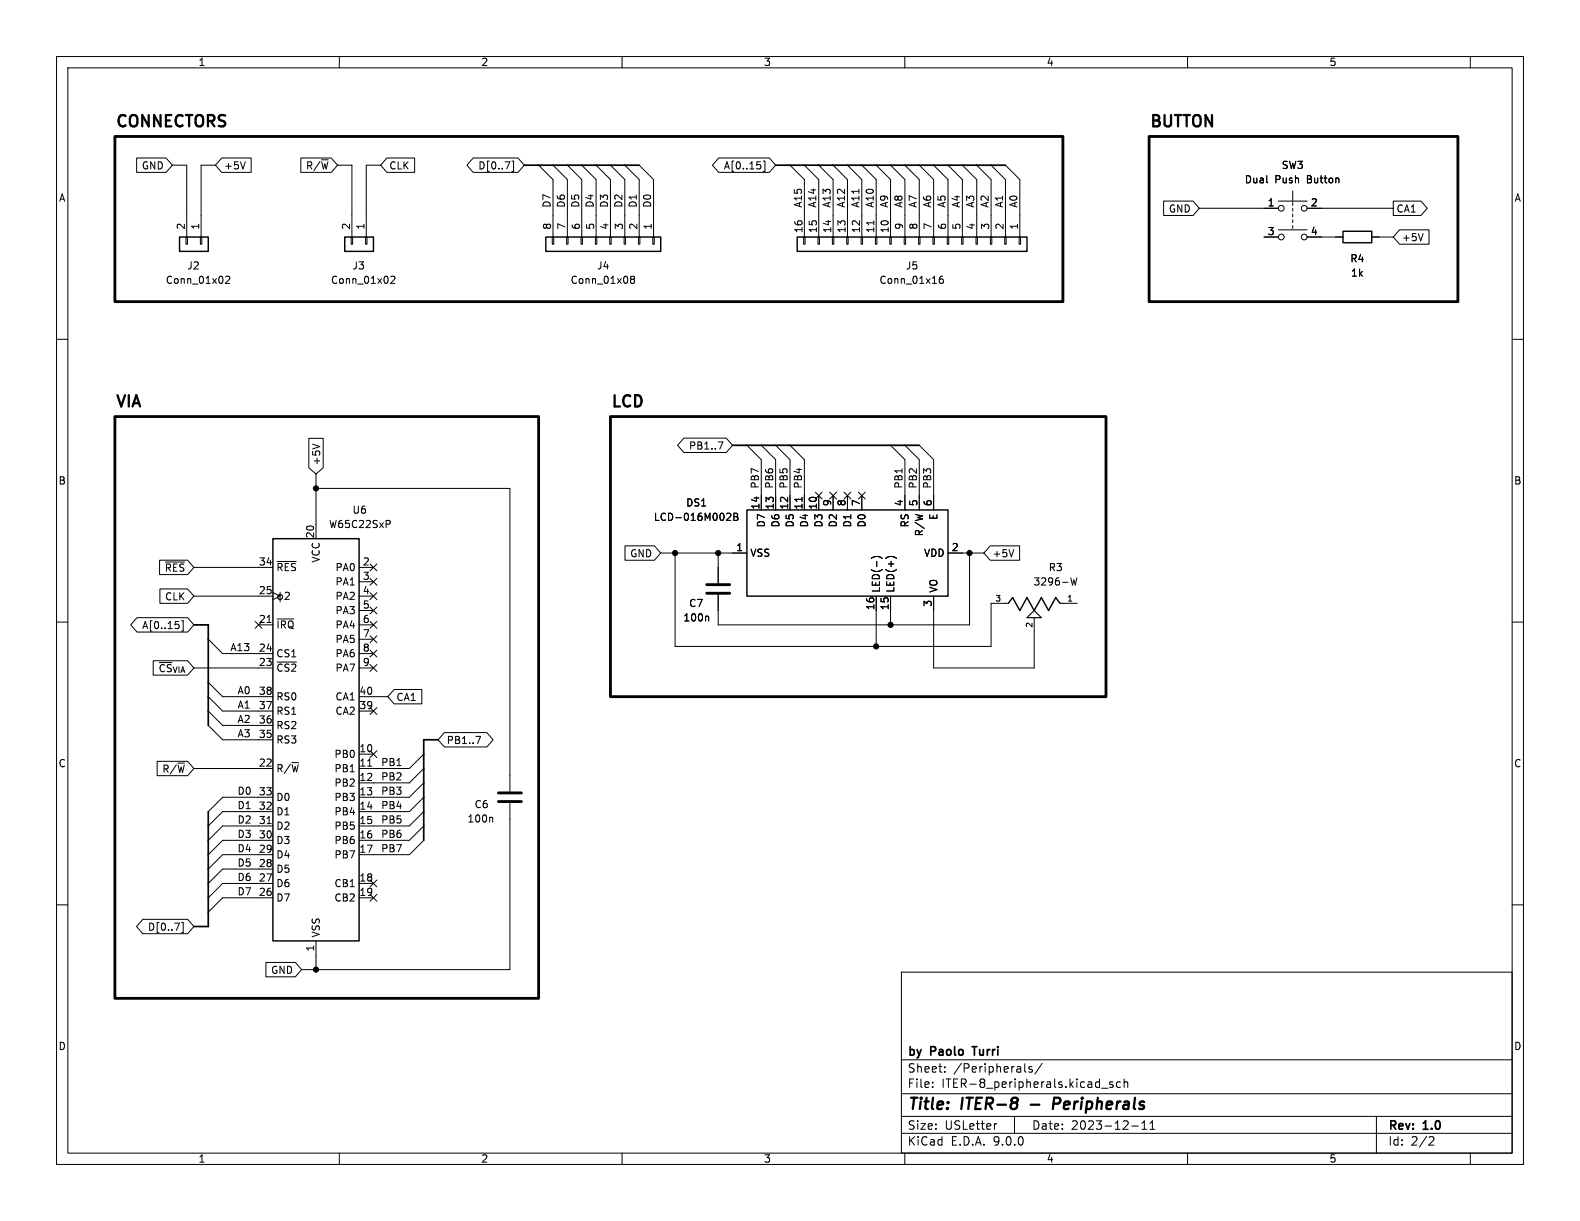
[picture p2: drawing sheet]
<svg xmlns="http://www.w3.org/2000/svg" width="279mm" height="216mm" viewBox="0 0 279 216" stroke-linecap="round" stroke-linejoin="round" font-family="sans-serif">
<g fill="none" stroke="#000" stroke-width=".18">
<path d="M10 10h259.4v195.9h-259.4zM12 12h255.4v191.9h-255.4zM60 10v2M110 10v2M160 10v2M210 10v2M260 10v2M24.2 27.9h5.2l1.1 1.3-1.1 1.3h-5.2zM30.5 29.2h2.5v12.7M38.1 29.2h-2.5v12.7M39.2 27.9h5.2v2.6h-5.2l-1.1-1.3zM43.4 28.6l-.4 1.3"/>
<path d="M53.2 27.9h5.4l1.1 1.3-1.1 1.3h-5.4zM59.7 29.2h2.5v12.7M67.3 29.2h-2.5v12.7M68.4 27.9h4.9v2.6h-4.9l-1.1-1.3zM83.7 27.9h7.9l1.1 1.3-1.1 1.3h-7.9l-1.1-1.3zM90.5 28.5h.3v1.8h-.3M95.2 29.2l2.6 2.6v10.1M97.8 29.2l2.5 2.6v10.1M100.3 29.2l2.6 2.6v10.1M102.9 29.2l2.5 2.6v10.1M105.4 29.2l2.5 2.6v10.1M107.9 29.2l2.6 2.6v10.1"/>
<path d="M110.5 29.2l2.5 2.6v10.1M113 29.2l2.6 2.6v10.1M127.1 27.9h8.9l1.2 1.3-1.2 1.3h-8.9l-1.1-1.3zM134.5 29.2v.6M135 28.5h.3v1.8h-.3M139.7 29.2l2.5 2.6v10.1M142.2 29.2l2.6 2.6v10.1M144.8 29.2l2.5 2.6v10.1M147.3 29.2l2.6 2.6v10.1M149.9 29.2l2.5 2.6v10.1M152.4 29.2l2.5 2.6v10.1M154.5 39v.8"/>
<path d="M154.9 29.2l2.6 2.6v10.1M157.5 29.2l2.5 2.6v10.1M160 29.2l2.6 2.6v10.1M162.6 29.2l2.5 2.6v10.1M165.1 29.2l2.5 2.6v10.1M167.6 29.2l2.6 2.6v10.1M170.2 29.2l2.5 2.6v10.1M172.7 29.2l2.6 2.6v10.1M175.3 29.2l2.5 2.6v10.1M177.8 29.2l2.5 2.6v10.1M205.8 35.6h5.2l1.1 1.2-1.1 1.3h-5.2zM212.1 36.8h14"/>
<path d="M224.1 32.3h.1M226.1 35.6h5M228.6 33.8v1.8M228.6 35.8v.5M228.6 36.8v.5M228.6 37.8v.6M228.6 38.9v.5M228.6 39.9v.5M231.1 36.8h15.3M246.4 35.6h4.9l1.1 1.2-1.1 1.3h-4.9zM32.9 41.9h.2v1.3h-.2zM35.4 41.9h.3v1.3h-.3z"/>
<path d="M39.9 49l.5-.2 .2 .4-.8 .9h.8M62.1 41.9h.3v1.3h-.3zM64.6 41.9h.3v1.3h-.3zM69.1 49l.5-.2 .2 .4-.7 .9h.7M97.7 41.9h.2v1.3h-.2zM100.2 41.9h.3v1.3h-.3zM102.7 41.9h.3v1.3h-.3zM105.3 41.9h.2v1.3h-.2zM107.8 41.9h.3v1.3h-.3zM110.4 41.9h.2v1.3h-.2zM111.7 49.4l-.2-.3 .2-.3h.3l.2 .3-.2 .3M111.7 49.4l-.2 .2v.4l.2 .1 .4-.1 .1-.1v-.3l-.2-.2"/>
<path d="M111.7 49.4h.3M112.9 41.9h.3v1.3h-.3zM115.4 41.9h.3v1.3h-.3zM142.1 41.9h.3v1.3h-.3zM144.7 41.9h.2v1.3h-.2zM147.2 41.9h.2v1.3h-.2zM149.7 41.9h.3v1.3h-.3zM152.3 41.9h.2v1.3h-.2zM154.8 41.9h.3v1.3h-.3zM157.4 41.9h.2v1.3h-.2zM159.9 41.9h.2v1.3h-.2zM162.4 41.9h.3v1.3h-.3z"/>
<path d="M165 41.9h.2v1.3h-.2zM166.7 48.8l-.4 .1a.86 .86 0 0 0 0 1.2l.5-.1v-.4l-.2-.3-.4 .1-.1 .2M167.5 41.9h.3v1.3h-.3zM170.1 41.9h.2v1.3h-.2zM172.6 41.9h.2v1.3h-.2zM175.1 41.9h.3v1.3h-.3zM177.7 41.9h.2v1.3h-.2zM180.2 41.9h.3v1.3h-.3zM223.5 41.9h2.6M226.1 40.6h5M231.1 41.9h6.4M242.6 41.9h3.8"/>
<path d="M247.5 40.6h5.2v2.6h-5.2l-1.1-1.3zM251.7 41.3l-.5 1.3M10 60h2M54.6 77.5h2.6v5.2l-1.3 1.1-1.3-1.1zM55.3 78.5l1.3 .5M120.9 77.5h7.5l1.1 1.2-1.1 1.3h-7.5l-1.1-1.3zM127 78.1h.8l-.5 1.3M132.1 78.7l2.5 2.6v8.9M134.6 78.7l2.6 2.6v8.9M137.2 78.7l2.5 2.6v8.9M139.7 78.7l2.5 2.6v8.9M157.5 78.7l2.5 2.6v8.9"/>
<path d="M160 78.7l2.6 2.6v8.9M162.6 78.7l2.5 2.6v8.9M267.4 60h2M28.2 99.1h5l1.1 1.2-1.1 1.3h-5zM29.3 99.4h3.3M49 99.3h3.4M55.9 83.8v11.5M55.9 86.4h34.3v53.6M65.4 99.7l1.2 1.2M66.6 99.7l-1.2 1.2M68.3 92h.5l.2 .3-.1 .3-.6 .1M110.5 96.5h5.2l1.1 1.3-1.1 1.3h-5.2z"/>
<path d="M116.8 97.8h15.3M119.4 97.8v16.5h55.9v-7.6h3M127 97.8v5.3M128.7 90.7l.4 .1 .1 .3-.7 .9h.7M129.8 90.7h.4l.2 .3-.2 .4 .2 .1 .1 .3-.2 .2h-.5zM129.8 91.4h.4M141.8 87.9v.8M144.2 87l1.2 1.2M144.8 87.6v2.6M145.4 87l-1.2 1.2M146.7 87l1.2 1.2M147.3 87.6v2.6"/>
<path d="M147.9 87l-1.2 1.2M149.3 87l1.2 1.2M149.9 87.6v2.6M150.5 87l-1.2 1.2M151.8 87l1.2 1.2M152.4 87.6v2.6M153 87l-1.2 1.2M154.1 98.8a1.46 1.46 0 0 1 1.9 0M156.6 98.8a1.46 1.46 0 0 1 1.9 0M167.6 97.8h6.4M171.4 97.8v12.7h-44.4v-5.3M175.1 96.5h5.2v2.6h-5.2l-1.1-1.3z"/>
<path d="M179.3 97.2l-.5 1.3M10 110h2M24.2 109.2h9l1.1 1.3-1.1 1.3h-9l-1.1-1.3zM27.1 116.8h6.1l1.1 1.3-1.1 1.3h-6.1zM28.3 104.1h4.9l1.1 1.3-1.1 1.3h-4.9zM31.6 110.5v.5M32.1 109.8h.3v1.8h-.3M34.3 100.3h14M34.3 105.4h14M34.3 118.1h14M36.8 113l2.6 2.6h8.9M45.1 109.9l1.2 1.2"/>
<path d="M45.7 110.5h2.6M46.3 109.9l-1.2 1.2M47.2 110.1h.8M48.3 104.8l1.2 .6-1.2 .6M49 109.4h2.9M49 117.1h3.4M49.5 104.7v1.7M50.4 104.8l.5-.1 .3 .4-.8 .9h.8M63.5 100.3h2.5M63.5 105.4h2.5M63.5 110.5h2.5M63.5 115.6h2.5"/>
<path d="M63.5 118.1h2.5M63.5 102.9h2.5M63.5 108h2.5M63.5 113h2.5M65.4 102.3l1.2 1.2M65.4 117.5l1.2 1.2M65.4 112.4l1.2 1.2M65.4 115l1.2 1.2M65.4 107.3l1.2 1.3M65.4 104.8l1.2 1.2M65.4 109.9l1.2 1.2M66.6 102.3l-1.2 1.2"/>
<path d="M66.6 117.5l-1.2 1.2M66.6 112.4l-1.2 1.2M66.6 115l-1.2 1.2M66.6 107.3l-1.2 1.3M66.6 104.8l-1.2 1.2M66.6 109.9l-1.2 1.2M125.1 109l.2 .1v.7M154.9 105.4v8.9M157.5 105.4v5.1M165.1 105.4v12.7h17.8v-8.9M187.5 106.7h3M189.4 102.2l.3 1.2 .2-.9 .2 .9 .3-1.2"/>
<path d="M267.4 110h2M27.8 134.6h5.4l1.1 1.3-1.1 1.3h-5.4zM34.3 135.9h14M36.8 120.7l2.6 2.5h8.9M36.8 123.2l2.6 2.5h8.9M36.8 125.7l2.6 2.6h8.9M36.8 128.3l2.6 2.5h8.9M63.5 123.2h5.1M63.5 125.7h2.5M63.5 133.4h2.5M65 135.5h.7M65.4 125.1l1.2 1.2"/>
<path d="M65.4 132.7l1.2 1.3M66.6 125.1l-1.2 1.2M66.6 132.7l-1.2 1.3M69.7 121.9h4.9v2.6h-4.9l-1.1-1.3zM74.9 133.4l-2.5 2.5h-8.9M74.9 138.4l-2.5 2.6h-8.9M74.9 135.9l-2.5 2.5h-8.9M78.6 129.5h7.5l1.1 1.3-1.1 1.3h-7.5l-1.1-1.3zM84.1 130.2h.9l-.6 1.3M47.2 145.6h.8M48.3 141h-8.9l-2.6 2.5M48.3 143.5h-8.9l-2.6 2.6"/>
<path d="M48.3 146.1h-8.9l-2.6 2.5M48.3 148.6h-8.9l-2.6 2.5M48.3 151.1h-8.9l-2.6 2.6M48.3 153.7h-8.9l-2.6 2.5M48.3 156.2h-8.9l-2.6 2.6M48.3 158.8h-8.9l-2.6 2.5M63.5 156.2h2.5M63.5 158.8h2.5M65.4 158.1l1.2 1.3M65.4 155.6l1.2 1.2M66.6 158.1l-1.2 1.3M66.6 155.6l-1.2 1.2"/>
<path d="M74.9 141l-2.5 2.5h-8.9M74.9 143.5l-2.5 2.6h-8.9M74.9 146.1l-2.5 2.5h-8.9M74.9 148.6l-2.5 2.5h-8.9M87 144.5l.1 .2v.7M90.2 142v29.5h-36.9M10 160h2M25.3 162.6h7.9l1.1 1.2-1.1 1.3h-7.9l-1.2-1.3zM32.1 163.1h.3v1.8h-.3M47 170.2h5.2l1.1 1.3-1.1 1.2h-5.2zM55.9 166.4v5.1M159.4 171.9h108v32h-108z"/>
<path d="M267.4 160h2M159.4 197.4h108M159.4 193.4h108M159.4 187.4h108M164.9 192.1v.2M164.9 191.4v.1M167.1 189.4v.2M167.1 188.7v.1M176.3 198.7l-.3 .1M179.4 197.4v3M181.2 188.1v1.3l.2 .2M182.5 188.7l-.4-.1-.2 .2 .1 .2 .5 .2v.3h-.6"/>
<path d="M184.3 188l-1.3 1.9M194.8 192.4h1.1M196.8 191.4l-.4-.1-.2 .2 .1 .2 .5 .2v.3h-.6M198.1 191.4l-.4-.1-.3 .3v.4l.2 .2h.5M198.8 191.4l.2-.1 .4 .1v.9M198.8 190.8v1.5M200.1 199.1h1.2M201.9 199.7h.9M201.9 198.6l.5-.4v1.5M203.4 199.7h.8M203.4 198.6l.4-.4v1.5M243.4 197.4v6.5"/>
<path d="M60 203.9v2M110 203.9v2M159.4 200.4h108M160 203.9v2M210 203.9v2M252.9 201l.5 .1 .2 .3-1 1.1h1M260 203.9v2"/>
<circle cx="226.6" cy="36.8" r=".51"/>
<circle cx="230.6" cy="36.8" r=".51"/>
<circle cx="226.6" cy="41.9" r=".51"/>
<circle cx="230.6" cy="41.9" r=".51"/>
<circle cx="49.5" cy="105.6" r=".44"/>
</g>
<path d="M182.3 195.3h1.5M187.2 194.1h-.8l-.2 2M187.3 195.1l-1 .1" fill="none" stroke="#000" stroke-width=".4"/>
<path d="M92.7 29.2h20.3M137.2 29.2h40.6M129.5 78.7h33.1M34.3 110.5h2.5v17.8M77.5 130.8h-2.6v17.8M36.8 143.5v20.3h-2.5M171.9 185.1h.8" fill="none" stroke="#000" stroke-width=".3"/>
<path d="M31.7 41.9h5.1v2.6h-5.1zM61 41.9h5v2.6h-5zM96.5 41.9h20.3v2.6h-20.3zM141 41.9h40.6v2.6h-40.6zM237.5 40.9h5.1v2h-5.1zM48.3 95.3h15.2v71.1h-15.2zM132.1 90.2h35.5v15.2h-35.5zM178.3 106.7l.8-1 1.2 2.3 1.3-2.3 1.3 2.3 1.2-2.3 1.3 2.3 1.3-2.3 .8 1" fill="none" stroke="#000" stroke-width=".25"/>
<path d="M125 104.9h4M125 103.4h4M88.1 141.7h4.1M88.1 140.2h4.1" fill="none" stroke="#000" stroke-width=".51"/>
<path d="M182.9 108l1.2 1.2h-2.5z" fill="none" stroke="#000" stroke-width=".2"/>
<path d="M20.3 24.1h167.7v29.2h-167.7zM203.2 24.1h54.6v29.2h-54.6zM20.3 73.7h74.9v102.8h-74.9zM107.9 73.7h87.7v49.5h-87.7z" fill="none" stroke="#000" stroke-width=".5"/>
<g fill="#000" stroke="#000" stroke-width=".18">
<circle cx="55.9" cy="86.4" r=".46"/>
<circle cx="119.4" cy="97.8" r=".46"/>
<circle cx="127" cy="97.8" r=".46"/>
<circle cx="171.4" cy="97.8" r=".46"/>
<circle cx="154.9" cy="114.3" r=".46"/>
<circle cx="157.5" cy="110.5" r=".46"/>
<circle cx="55.9" cy="171.5" r=".46"/>
</g>
<g font-size="2.8">
<text x="20.3" y="22.6">CONNECTORS</text>
<text x="203.2" y="22.6">BUTTON</text>
<text x="20.3" y="72.1">VIA</text>
<text x="107.9" y="72.1">LCD</text>
<text x="160.4" y="196.8">Title:</text>
<text x="170.1" y="196.8">ITER-8</text>
<text x="187.8" y="196.8">Peripherals</text>
</g>
<g font-size="2.1">
<text x="160.4" y="189.9">Sheet:</text>
<text x="160.4" y="187.1">by</text>
<text x="164.6" y="187.1">Paolo</text>
<text x="168.6" y="189.9">/Peripherals/</text>
<text x="172.7" y="187.1">Turri</text>
<text x="160.4" y="192.6">File:</text>
<text x="166.5" y="192.6">ITER-8_peripherals.kicad_sch</text>
<text x="160.4" y="202.8">KiCad</text>
<text x="160.4" y="200">Size:</text>
<text x="167.1" y="200">USLetter</text>
<text x="168.1" y="202.8">E.D.A.</text>
<text x="175.7" y="202.8">9.0.0</text>
<text x="182.4" y="200">Date:</text>
<text x="189.4" y="200">2023-12-11</text>
<text x="245.4" y="200.2">Rev:</text>
<text x="245.4" y="202.8">Id:</text>
<text x="249.5" y="202.8">2/2</text>
<text x="251.8" y="200.2">1.0</text>
</g>
<g font-size="1.8">
<text x="35" y="11.9">1</text>
<text x="85" y="11.9">2</text>
<text x="135" y="11.9">3</text>
<text x="185" y="11.9">4</text>
<text x="235" y="11.9">5</text>
<text x="10.3" y="35.9">A</text>
<text x="25" y="30.2">GND</text>
<text x="39.5" y="30.2">+5V</text>
<text x="54" y="30.2">R/~{W}</text>
<text x="68.7" y="30.2">CLK</text>
<text x="84.5" y="30.2">D[0..7]</text>
<text x="127.9" y="30.2">A[0..15]</text>
<text x="220" y="32.6">Dual</text>
<text x="225.4" y="32.6">Push</text>
<text x="226.6" y="30.1">SW3</text>
<text x="231.2" y="32.6">Button</text>
<text x="267.7" y="35.9">A</text>
<text x="32.8" y="40.7" transform="rotate(-90 32.8 40.7)">2</text>
<text x="35.3" y="40.7" transform="rotate(-90 35.3 40.7)">1</text>
<text x="62" y="40.7" transform="rotate(-90 62 40.7)">2</text>
<text x="64.5" y="40.7" transform="rotate(-90 64.5 40.7)">1</text>
<text x="97.4" y="36.8" transform="rotate(-90 97.4 36.8)">D7</text>
<text x="97.5" y="40.7" transform="rotate(-90 97.5 40.7)">8</text>
<text x="100" y="36.8" transform="rotate(-90 100 36.8)">D6</text>
<text x="100.1" y="40.7" transform="rotate(-90 100.1 40.7)">7</text>
<text x="102.5" y="36.8" transform="rotate(-90 102.5 36.8)">D5</text>
<text x="102.6" y="40.7" transform="rotate(-90 102.6 40.7)">6</text>
<text x="105.1" y="36.8" transform="rotate(-90 105.1 36.8)">D4</text>
<text x="105.2" y="40.7" transform="rotate(-90 105.2 40.7)">5</text>
<text x="107.6" y="36.8" transform="rotate(-90 107.6 36.8)">D3</text>
<text x="107.7" y="40.7" transform="rotate(-90 107.7 40.7)">4</text>
<text x="110.1" y="36.8" transform="rotate(-90 110.1 36.8)">D2</text>
<text x="110.2" y="40.7" transform="rotate(-90 110.2 40.7)">3</text>
<text x="112.7" y="36.8" transform="rotate(-90 112.7 36.8)">D1</text>
<text x="112.8" y="40.7" transform="rotate(-90 112.8 40.7)">2</text>
<text x="115.2" y="36.8" transform="rotate(-90 115.2 36.8)">D0</text>
<text x="115.3" y="40.7" transform="rotate(-90 115.3 40.7)">1</text>
<text x="141.9" y="36.8" transform="rotate(-90 141.9 36.8)">A15</text>
<text x="142" y="41.3" transform="rotate(-90 142 41.3)">16</text>
<text x="144.4" y="36.8" transform="rotate(-90 144.4 36.8)">A14</text>
<text x="144.5" y="41.3" transform="rotate(-90 144.5 41.3)">15</text>
<text x="147" y="36.8" transform="rotate(-90 147 36.8)">A13</text>
<text x="147.1" y="41.3" transform="rotate(-90 147.1 41.3)">14</text>
<text x="149.5" y="36.8" transform="rotate(-90 149.5 36.8)">A12</text>
<text x="149.6" y="41.3" transform="rotate(-90 149.6 41.3)">13</text>
<text x="152.1" y="36.8" transform="rotate(-90 152.1 36.8)">A11</text>
<text x="152.1" y="41.3" transform="rotate(-90 152.1 41.3)">12</text>
<text x="154.6" y="36.8" transform="rotate(-90 154.6 36.8)">A10</text>
<text x="154.7" y="41.3" transform="rotate(-90 154.7 41.3)">11</text>
<text x="157.1" y="36.8" transform="rotate(-90 157.1 36.8)">A9</text>
<text x="157.2" y="41.3" transform="rotate(-90 157.2 41.3)">10</text>
<text x="159.7" y="36.8" transform="rotate(-90 159.7 36.8)">A8</text>
<text x="159.8" y="40.7" transform="rotate(-90 159.8 40.7)">9</text>
<text x="162.2" y="36.8" transform="rotate(-90 162.2 36.8)">A7</text>
<text x="162.3" y="40.7" transform="rotate(-90 162.3 40.7)">8</text>
<text x="164.8" y="36.8" transform="rotate(-90 164.8 36.8)">A6</text>
<text x="164.8" y="40.7" transform="rotate(-90 164.8 40.7)">7</text>
<text x="167.3" y="36.8" transform="rotate(-90 167.3 36.8)">A5</text>
<text x="167.4" y="40.7" transform="rotate(-90 167.4 40.7)">6</text>
<text x="169.8" y="36.8" transform="rotate(-90 169.8 36.8)">A4</text>
<text x="169.9" y="40.7" transform="rotate(-90 169.9 40.7)">5</text>
<text x="172.4" y="36.8" transform="rotate(-90 172.4 36.8)">A3</text>
<text x="172.5" y="40.7" transform="rotate(-90 172.5 40.7)">4</text>
<text x="174.9" y="36.8" transform="rotate(-90 174.9 36.8)">A2</text>
<text x="175" y="40.7" transform="rotate(-90 175 40.7)">3</text>
<text x="177.5" y="36.8" transform="rotate(-90 177.5 36.8)">A1</text>
<text x="177.5" y="40.7" transform="rotate(-90 177.5 40.7)">2</text>
<text x="180" y="36.8" transform="rotate(-90 180 36.8)">A0</text>
<text x="180.1" y="40.7" transform="rotate(-90 180.1 40.7)">1</text>
<text x="206.6" y="37.8">GND</text>
<text x="224.1" y="36.6">1</text>
<text x="224.1" y="41.7">3</text>
<text x="231.7" y="36.6">2</text>
<text x="231.7" y="41.7">4</text>
<text x="246.9" y="37.8">CA1</text>
<text x="33" y="47.9">J2</text>
<text x="62.2" y="47.9">J3</text>
<text x="105.5" y="47.9">J4</text>
<text x="160.1" y="47.9">J5</text>
<text x="238.7" y="46.6">R4</text>
<text x="247.8" y="42.9">+5V</text>
<text x="29.2" y="50.4">Conn_01x02</text>
<text x="58.4" y="50.4">Conn_01x02</text>
<text x="100.8" y="50.4">Conn_01x08</text>
<text x="155.4" y="50.4">Conn_01x16</text>
<text x="238.8" y="49.1">1k</text>
<text x="56.8" y="82.4" transform="rotate(-90 56.8 82.4)">+5V</text>
<text x="121.7" y="79.7">PB1..7</text>
<text x="10.3" y="85.9">B</text>
<text x="121.2" y="89.8">DS1</text>
<text x="134.3" y="86.5" transform="rotate(-90 134.3 86.5)">PB7</text>
<text x="136.8" y="86.5" transform="rotate(-90 136.8 86.5)">PB6</text>
<text x="139.4" y="86.5" transform="rotate(-90 139.4 86.5)">PB5</text>
<text x="141.9" y="86.5" transform="rotate(-90 141.9 86.5)">PB4</text>
<text x="147.1" y="89.6" transform="rotate(-90 147.1 89.6)">9</text>
<text x="149.6" y="89.6" transform="rotate(-90 149.6 89.6)">8</text>
<text x="152.1" y="89.6" transform="rotate(-90 152.1 89.6)">7</text>
<text x="159.7" y="86.5" transform="rotate(-90 159.7 86.5)">PB1</text>
<text x="159.8" y="89.6" transform="rotate(-90 159.8 89.6)">4</text>
<text x="162.2" y="86.5" transform="rotate(-90 162.2 86.5)">PB2</text>
<text x="162.3" y="89.6" transform="rotate(-90 162.3 89.6)">5</text>
<text x="164.8" y="86.5" transform="rotate(-90 164.8 86.5)">PB3</text>
<text x="164.8" y="89.6" transform="rotate(-90 164.8 89.6)">6</text>
<text x="267.7" y="85.9">B</text>
<text x="55.6" y="95.3" transform="rotate(-90 55.6 95.3)">20</text>
<text x="58.1" y="93.6">W65C22SxP</text>
<text x="62.2" y="91">U6</text>
<text x="115.5" y="92.3">LCD-016M002B</text>
<text x="134.4" y="90.2" transform="rotate(-90 134.4 90.2)">14</text>
<text x="135.5" y="93.4" transform="rotate(-90 135.5 93.4)">D7</text>
<text x="136.9" y="90.2" transform="rotate(-90 136.9 90.2)">13</text>
<text x="138" y="93.4" transform="rotate(-90 138 93.4)">D6</text>
<text x="139.4" y="90.2" transform="rotate(-90 139.4 90.2)">12</text>
<text x="140.6" y="93.4" transform="rotate(-90 140.6 93.4)">D5</text>
<text x="142" y="90.2" transform="rotate(-90 142 90.2)">11</text>
<text x="143.1" y="93.4" transform="rotate(-90 143.1 93.4)">D4</text>
<text x="144.5" y="90.2" transform="rotate(-90 144.5 90.2)">10</text>
<text x="145.6" y="93.4" transform="rotate(-90 145.6 93.4)">D3</text>
<text x="148.2" y="93.4" transform="rotate(-90 148.2 93.4)">D2</text>
<text x="150.7" y="93.4" transform="rotate(-90 150.7 93.4)">D1</text>
<text x="153.3" y="93.4" transform="rotate(-90 153.3 93.4)">D0</text>
<text x="160.9" y="93.4" transform="rotate(-90 160.9 93.4)">RS</text>
<text x="163.4" y="94.9" transform="rotate(-90 163.4 94.9)">R/W</text>
<text x="166" y="92" transform="rotate(-90 166 92)">E</text>
<text x="29" y="101.3">~{RES}</text>
<text x="45.7" y="100.1">34</text>
<text x="48.8" y="101.2">~{RES}</text>
<text x="56.7" y="99.6" transform="rotate(-90 56.7 99.6)">VCC</text>
<text x="59.2" y="101.2">PA0</text>
<text x="64.1" y="100.1">2</text>
<text x="111.3" y="98.7">GND</text>
<text x="130.1" y="97.5">1</text>
<text x="132.6" y="98.7">VSS</text>
<text x="163.3" y="98.7">VDD</text>
<text x="168.2" y="97.5">2</text>
<text x="175.4" y="98.7">+5V</text>
<text x="185.3" y="101.2">R3</text>
<text x="29.1" y="106.4">CLK</text>
<text x="45.7" y="105.2">25</text>
<text x="59.2" y="103.7">PA1</text>
<text x="59.2" y="106.3">PA2</text>
<text x="64.1" y="102.6">3</text>
<text x="64.1" y="105.2">4</text>
<text x="64.1" y="107.7">5</text>
<text x="121.8" y="107.5">C7</text>
<text x="154.7" y="108" transform="rotate(-90 154.7 108)">16</text>
<text x="155.8" y="104.9" transform="rotate(-90 155.8 104.9)">LED(-)</text>
<text x="157.2" y="108" transform="rotate(-90 157.2 108)">15</text>
<text x="158.3" y="104.9" transform="rotate(-90 158.3 104.9)">LED(+)</text>
<text x="164.8" y="107.4" transform="rotate(-90 164.8 107.4)">3</text>
<text x="166" y="104.9" transform="rotate(-90 166 104.9)">VO</text>
<text x="182.7" y="103.7">3296-W</text>
<text x="25" y="111.4">A[0..15]</text>
<text x="45.7" y="110.2">21</text>
<text x="48.8" y="111.4">~{IRQ}</text>
<text x="59.2" y="108.8">PA3</text>
<text x="59.2" y="111.4">PA4</text>
<text x="59.2" y="113.9">PA5</text>
<text x="64.1" y="110.2">6</text>
<text x="64.1" y="112.8">7</text>
<text x="120.7" y="110.1">100n</text>
<text x="27.9" y="119.1">~{CS}_{VIA}</text>
<text x="40.6" y="115.2">A13</text>
<text x="45.7" y="115.3">24</text>
<text x="45.7" y="117.9">23</text>
<text x="48.8" y="116.4">CS1</text>
<text x="48.8" y="119">~{CS2}</text>
<text x="59.2" y="116.4">PA6</text>
<text x="59.2" y="119">PA7</text>
<text x="64.1" y="115.3">8</text>
<text x="64.1" y="117.9">9</text>
<text x="41.9" y="122.8">A0</text>
<text x="41.9" y="125.4">A1</text>
<text x="45.7" y="122.9">38</text>
<text x="45.7" y="125.5">37</text>
<text x="48.8" y="124.1">RS0</text>
<text x="59.2" y="124.1">CA1</text>
<text x="63.5" y="122.9">40</text>
<text x="63.5" y="125.5">39</text>
<text x="70" y="124.1">CA1</text>
<text x="41.9" y="130.5">A3</text>
<text x="41.9" y="127.9">A2</text>
<text x="45.7" y="128">36</text>
<text x="45.7" y="130.6">35</text>
<text x="48.8" y="126.6">RS1</text>
<text x="48.8" y="129.1">RS2</text>
<text x="48.8" y="131.7">RS3</text>
<text x="59.2" y="126.6">CA2</text>
<text x="78.9" y="131.8">PB1..7</text>
<text x="10.3" y="135.9">C</text>
<text x="28.6" y="136.8">R/~{W}</text>
<text x="45.7" y="135.6">22</text>
<text x="48.8" y="136.8">R/~{W}</text>
<text x="59" y="134.2">PB0</text>
<text x="59" y="136.8">PB1</text>
<text x="63.5" y="133.1">10</text>
<text x="63.5" y="135.6">11</text>
<text x="67.3" y="135.5">PB1</text>
<text x="267.7" y="135.9">C</text>
<text x="41.9" y="143.2">D1</text>
<text x="41.9" y="140.6">D0</text>
<text x="45.7" y="140.7">33</text>
<text x="45.7" y="143.3">32</text>
<text x="48.8" y="141.8">D0</text>
<text x="59" y="139.3">PB2</text>
<text x="59" y="141.8">PB3</text>
<text x="63.5" y="138.2">12</text>
<text x="63.5" y="140.7">13</text>
<text x="63.5" y="143.3">14</text>
<text x="67.3" y="138.1">PB2</text>
<text x="67.3" y="143.2">PB4</text>
<text x="67.3" y="140.6">PB3</text>
<text x="83.8" y="143.1">C6</text>
<text x="41.9" y="148.2">D3</text>
<text x="41.9" y="145.7">D2</text>
<text x="45.7" y="145.8">31</text>
<text x="45.7" y="148.3">30</text>
<text x="48.8" y="144.4">D1</text>
<text x="48.8" y="146.9">D2</text>
<text x="48.8" y="149.5">D3</text>
<text x="59" y="144.4">PB4</text>
<text x="59" y="146.9">PB5</text>
<text x="59" y="149.5">PB6</text>
<text x="63.5" y="145.8">15</text>
<text x="63.5" y="148.3">16</text>
<text x="67.3" y="148.2">PB6</text>
<text x="67.3" y="145.7">PB5</text>
<text x="82.6" y="145.6">100n</text>
<text x="41.9" y="153.3">D5</text>
<text x="41.9" y="155.9">D6</text>
<text x="41.9" y="150.8">D4</text>
<text x="45.7" y="150.9">29</text>
<text x="45.7" y="153.4">28</text>
<text x="45.7" y="156">27</text>
<text x="48.8" y="152">D4</text>
<text x="48.8" y="154.5">D5</text>
<text x="59" y="152">PB7</text>
<text x="63.5" y="150.9">17</text>
<text x="63.5" y="156">18</text>
<text x="67.3" y="150.8">PB7</text>
<text x="41.9" y="158.4">D7</text>
<text x="45.7" y="158.5">26</text>
<text x="48.8" y="157.1">D6</text>
<text x="48.8" y="159.6">D7</text>
<text x="59" y="157.1">CB1</text>
<text x="59" y="159.6">CB2</text>
<text x="63.5" y="158.5">19</text>
<text x="26.1" y="164.8">D[0..7]</text>
<text x="56.7" y="165.9" transform="rotate(-90 56.7 165.9)">VSS</text>
<text x="47.8" y="172.4">GND</text>
<text x="55.6" y="168.3" transform="rotate(-90 55.6 168.3)">1</text>
<text x="10.3" y="185.9">D</text>
<text x="267.7" y="185.9">D</text>
<text x="35" y="205.8">1</text>
<text x="85" y="205.8">2</text>
<text x="135" y="205.8">3</text>
<text x="185" y="205.8">4</text>
<text x="235" y="205.8">5</text>
</g>
<g font-size="1.4">
<text x="175.9" y="106.4">3</text>
<text x="188.6" y="106.4">1</text>
<text x="182.6" y="111.1" transform="rotate(-90 182.6 111.1)">2</text>
</g>
</svg>
